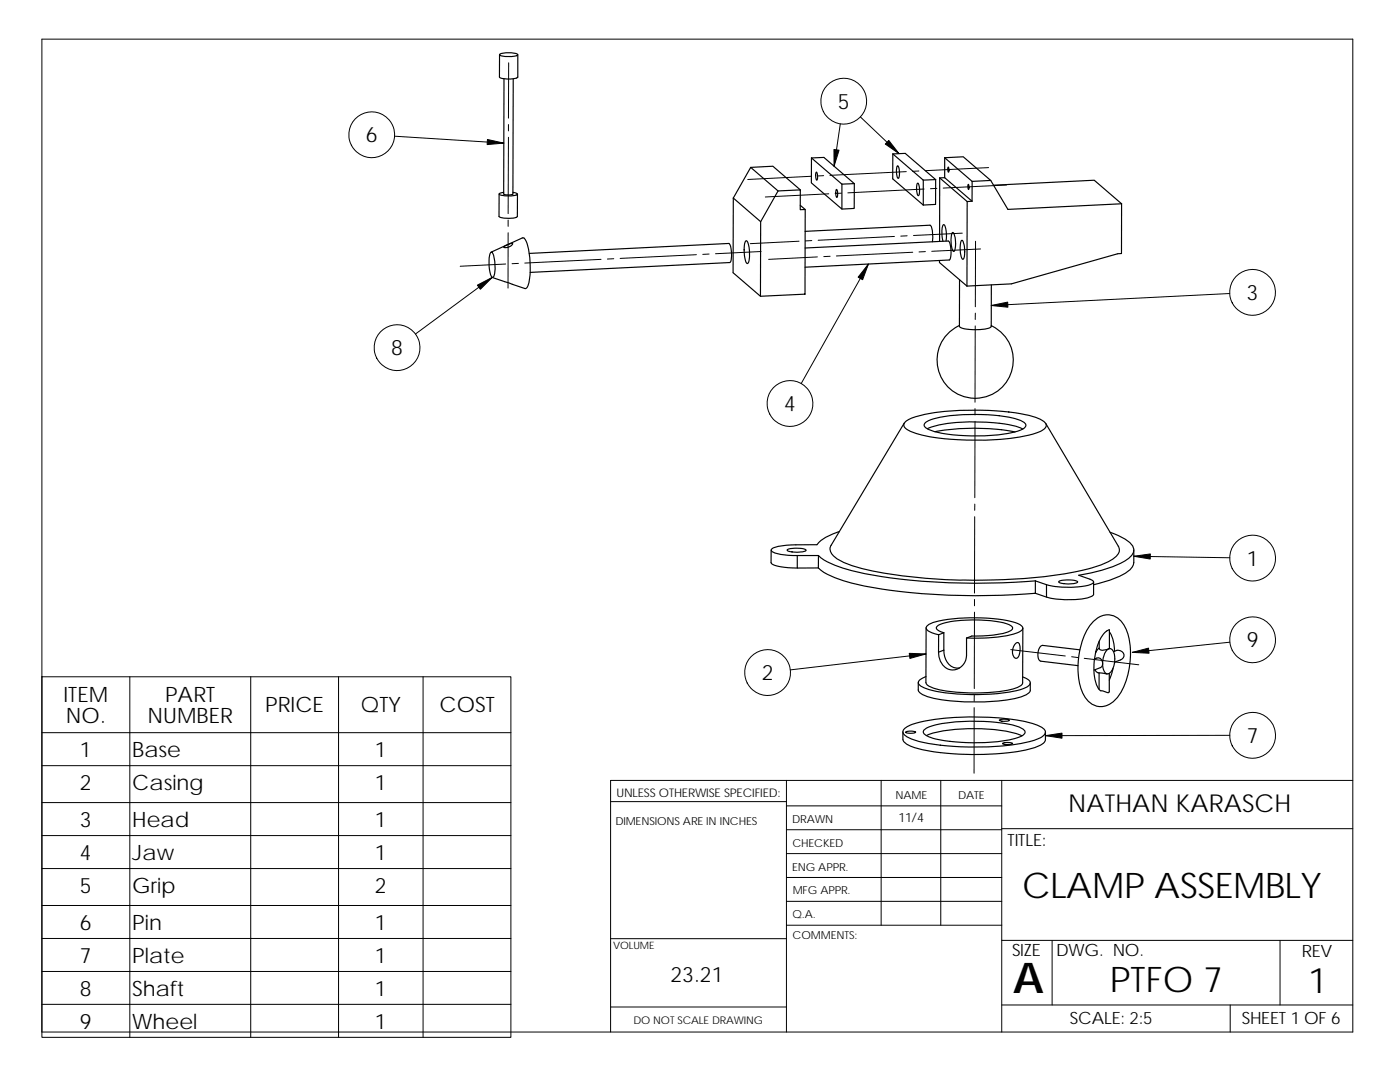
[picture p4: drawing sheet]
<svg xmlns="http://www.w3.org/2000/svg" width="279mm" height="216mm" viewBox="0 0 279 216" stroke-linecap="round" stroke-linejoin="round" font-family="sans-serif">
<g fill="none" stroke="#000" stroke-width=".2">
<path d="M8.4 7.8h261.6v198.1h-261.6zM101.5 12.5v11.1M78.7 27.2l21.8 1.4M101.5 24.8v1.3M101.5 27.4l-.1 15.2M161.8 35.2l-12.6 .6M164.4 35.1h-1.3M165.4 38.7l-12.7 .6M167.7 24.7l-1.2 8.5M167.9 38.5l-1.2 .1M171.7 23.3l7.7 7.3M180.9 34.2l-15.3 .8"/>
<path d="M183.4 34.1l-1.3 .1M184.4 37.7l-15.2 .8M187 37.6l-1.3 .1M197.3 33.4l-12.6 .7M200.9 36.9l-12.7 .6M98.2 55.4l-15.3 11.3M100.9 52.7l-9.1 .4M101.4 43.9v1.3M101.4 46.4v11.1M103.5 52.6h-1.3M120 51.8l-15.3 .7M122.5 51.6l-1.3 .1"/>
<path d="M139 50.8l-15.2 .8M141.5 50.7l-1.2 .1M151.9 50.2l-9.1 .4M159.5 48.1l-9.8 .5M162 48l-1.3 .1M163.1 51.3l-9.7 .5M165.7 51.1l-1.3 .1M173.3 52.7l-13.4 23.8M178.5 47.2l-15.2 .7M181 47.1h-1.2M182.2 50.3l-15.3 .8M184.7 50.2l-1.3 .1"/>
<path d="M192 46.5l-9.7 .5M194.7 48.1l-.1 13.1M195.7 49.7l-9.8 .4M245.4 58.6l-47.6 2.4M194.6 65v15.3M194.6 62.5v1.3M194.6 81.5v1.3M194.6 84.1l-.1 15.2M194.5 119.6v1.3M194.5 103.1v15.2M194.5 100.6v1.2M226.3 111l19.1 .3"/>
<path d="M8.4 135h93.6v72h-93.6zM25.9 135v72M50 135v72M67.6 135v72M84.4 135v72M184.8 130.5l-27.1 3.2M194.4 138.7v1.2M194.5 122.2l-.1 15.2M201.7 129.6l10.9 1.3M213.9 131l1.2 .2M216.4 131.4l10.9 1.3M245.4 128.1l-19.4 2.1"/>
<path d="M8.4 152.8h93.6M8.4 146.2h93.6M121.9 160h35.1M157 155.7v50.2M175.9 155.7v28.9M187.7 155.7v28.9M194.4 141.2v13.1M199.9 155.7v50.2M245.4 146.7l-36.8 .1M270 155.7h-148.1v50.2M8.4 160.1h93.6M8.4 166.7h93.6"/>
<path d="M8.4 173.3h93.6M157 175.1h42.9M157 179.9h42.9M157 170.3h42.9M157 165.6h42.9M157 160.8h42.9M199.9 165.4h70.1M8.4 180.7h93.6M8.4 187.3h93.6M8.4 193.8h93.6M121.9 187.3h35.1M157 184.6h42.9"/>
<path d="M199.9 187.6h70.1M210 187.6v12.9M255.5 187.6v12.9M8.4 200.4h93.6M121.9 200.9h35.1M199.9 200.5h70.1M245.5 200.5v5.4"/>
<circle cx="74.2" cy="26.9" r="4.6"/>
<circle cx="168.4" cy="20.2" r="4.6"/>
<circle cx="250" cy="58.3" r="4.6"/>
<circle cx="79.2" cy="69.4" r="4.6"/>
<circle cx="157.7" cy="80.5" r="4.6"/>
<circle cx="250" cy="111.4" r="4.6"/>
<circle cx="153.2" cy="134.2" r="4.6"/>
<circle cx="250" cy="127.7" r="4.6"/>
<circle cx="250" cy="146.7" r="4.6"/>
</g>
<g fill="none" stroke="#000" stroke-width=".23">
<path d="M99.7 10.9v4.5a4.4 4.4 0 0 0 3.6 0v-4.5M99.7 10.8a5 5 0 0 1 3.6 .1 4.4 4.4 0 0 1-3.6 0zM100.6 15.7l-.1 23a2.24 2.24 0 0 0 1.9 0v-23M100.5 38.4l-.9 .3a4.4 4.4 0 0 0 3.7 0l-.9-.3M103.3 38.7v4.5a4.5 4.5 0 0 1-3.7 0v-4.5M146.3 39.5l5.5 4.7M146.3 39.5v14.9l5.5 4.7M149.8 33.4l4.4-.2 5.5 4.7M155.3 38.1l4.4-.2v3.9h1v16.9l-8.9 .4v-14.9zM155.3 38.1l-5.5-4.7-3.5 6.1M161.9 31.5l2.5-.1 6.1 5.2-2.5 .1M161.9 31.5l6.1 5.2"/>
<path d="M161.9 31.5v5l6.1 5.2v-5M162.9 34.4a1.45 1.45 0 0 1 .1 1.5l-.2-.9zM166.9 37.8a1.51 1.51 0 0 1 .1 1.6l-.2-.7zM170.5 36.6v5l-2.5 .1M178.2 30.7v5l6.1 5.2M178.2 30.7l6.1 5.2M178.2 30.7l2.5-.1 6 5.2M179.1 33.1h.1a2.87 2.87 0 0 1 .1 2.5 3 3 0 0 1-.2-2.5zM183.1 36.6l.1-.1a2.74 2.74 0 0 1 .1 2.6l-.4-1zM184.3 35.9v5M186.7 35.8l-2.4 .1M186.7 35.8v5l-2.4 .1"/>
<path d="M187.5 35.5l5.5 4.7M187.5 35.5v12.7M188.5 31.5l5.5 4.7M188.5 35.5l5.5 4.7M188.5 31.5v4M188.5 31.5l3.7-.2 5.5 4.7M188.5 35.5h-1M189.2 33.3l.2 .7-.1 .4-.2-.7zM193.2 36.8l.2 .4-.1 .6-.1-.4zM194 36.2v4M197.7 36l3.4 5.8 22.7-1.1M197.7 36l-3.7 .2"/>
<path d="M198.3 37l20.1-1 5.4 4.7M97.9 50.4l.2-.1a1.49 1.49 0 0 1 .6 1.4l.1 .8a4.3 4.3 0 0 1-.5 2.9 2.5 2.5 0 0 1-.7-2.2v-1.7zM98 50.3l6.4-2.9a3.4 3.4 0 0 1 1.1 2.6 17 17 0 0 1-.2 7.1l-.2 .4-.3 .1-6.5-2.2M100.5 49.2l1.8-.7a1.34 1.34 0 0 1-1.8 .8zM105.6 50.6l39.9-2a4.5 4.5 0 0 1 .2 3.7l-39.9 2.1M148.9 48a1.96 1.96 0 0 1 .6 1.8l.1 1.6a1.13 1.13 0 0 1-.5 1.2 4.8 4.8 0 0 1-.6-3.3l.1-.8zM159.7 41l1 .8M160.7 46.2l24.9-1.3a4.9 4.9 0 0 1 .5 3.3M160.7 49.5l28.6-1.4a4.2 4.2 0 0 1 .4 3.4l-.2 .4-28.8 1.4M187.5 52v.4l5.5 4.7M188.8 48.1a5.6 5.6 0 0 0-.4-3.3h-.1a5 5 0 0 0-.1 3.3M190 46.5l.2-.1a5 5 0 0 1 .3 3.7l-.2 .1a4.8 4.8 0 0 1-.3-3.7z"/>
<path d="M191.5 55.8v9.4a9 9 0 0 0 5.5 .4l.5-.2 .3-.3v-8.2M191.8 48.1l.2-.1a5 5 0 0 1 .3 3.7l-.1 .1a4.8 4.8 0 0 1-.4-3.7zM193 40.2v16.9M194 40.2h-1M223.8 40.7v9.9h-.7l-21.3 6-8.8 .5M191.5 65a7.6 7.6 0 0 0-2.8 11.6 7.6 7.6 0 0 0 11.9 0 7.6 7.6 0 0 0-2.8-11.6M180.5 84.4l-14.7 24.5-.1 .4 .1 .9a6.9 6.9 0 0 0 4.2 2.6 85.9 85.9 0 0 0 20.6 2.9 102.9 102.9 0 0 0 27.2-2.4l1.6-.5a8.6 8.6 0 0 0 3.7-2.2 1.38 1.38 0 0 0 .1-1.6l-14.5-24.5M180.9 84a17 17 0 0 1 7.3-1.9 53 53 0 0 1 18.4 1.2 3.5 3.5 0 0 1 2.2 1.4v.4a4.4 4.4 0 0 1-2.6 1.5 54.2 54.2 0 0 1-23 0 4.6 4.6 0 0 1-2.8-1.5v-.6zM184.8 84.2a18.5 18.5 0 0 1 8.2-1.5 29.5 29.5 0 0 1 10.7 1.2 1 1 0 0 1 .9 1.3 8.1 8.1 0 0 1-4.6 1.5 38.7 38.7 0 0 1-14-.7l-1.2-.6-.3-.4v-.4zM185.1 85.6a28 28 0 0 1 12.1-1.3 17.4 17.4 0 0 1 6.9 1.3M186.6 86.1a44.7 44.7 0 0 1 16 .1M153.9 109.8v2.4a.77 .77 0 0 0 .7 .6l1.9 .4 2.6 .1"/>
<path d="M157.1 109.7a5.6 5.6 0 0 1 3.8 0v.2a5.5 5.5 0 0 1-3.8 0zM159.1 110.8v2.5h4.2M159.1 110.8h4.2M163.3 113.3a14.2 14.2 0 0 0 6.4 3 118.8 118.8 0 0 0 32.8 2.4l4.1-.3v-2.5M163.3 110.8v2.5M163.3 110.8a13.9 13.9 0 0 0 6.4 3 118.6 118.6 0 0 0 32.8 2.4l4.1-.3M167.5 106.1a9.8 9.8 0 0 0-4.5 2.6 30.9 30.9 0 0 0-8.4 .5l-.7 .5a2.02 2.02 0 0 0 1.9 .9l3.3 .2M206.6 118.4l2.3 .7M206.6 115.9l2.3 .8M211.3 116a5.6 5.6 0 0 1 3.8 .1 3.4 3.4 0 0 1-2.8 .4l-1-.3zM218.2 116.1v2.5a2.9 2.9 0 0 1-2.2 .9 19.3 19.3 0 0 1-7.1-.4v-2.4M221.6 106.2a10.9 10.9 0 0 1 4.2 2.4 1.65 1.65 0 0 1-.2 2.5 19.6 19.6 0 0 1-8.7 3.4l-1.6 .3 2.2 .8 .7 .5a1.2 1.2 0 0 1-1 .7 19.2 19.2 0 0 1-8.3-.1"/>
<path d="M226.3 109.7v2.5a2.72 2.72 0 0 1-1.6 2.1 24.6 24.6 0 0 1-6.5 2.4M183.3 136.2v1.6a5.7 5.7 0 0 0 3.8 1.7 46 46 0 0 0 16.1-.3l2-.8 .4-.5v-1.6M184.8 135l-.2 .1a1.65 1.65 0 0 0-1.3 1.2 4.4 4.4 0 0 0 2.9 1.5 45.3 45.3 0 0 0 13.7 .5 14 14 0 0 0 5.3-1.4l.3-.3a.9 .9 0 0 0-.8-1.3l-.6-.2M184.8 125.3v11.1a7.6 7.6 0 0 0 4.7 1.6 36.1 36.1 0 0 0 13.3-.7l.7-.4 .5-.4 .1-.2v-11M187.3 126.7a5 5 0 0 1-2.3-1l-.2-.4a2.98 2.98 0 0 1 2.5-1.4 37.2 37.2 0 0 1 15.2 .3 1.97 1.97 0 0 1 1.6 1.2 1.83 1.83 0 0 1-1.4 1 30.4 30.4 0 0 1-9.8 .9M187.3 126.7v3.4M188.4 126.3l-1.1 .4M188.4 126.3a1.74 1.74 0 0 1-1.5-1.1 4 4 0 0 1 2.8-1.2l2.2-.2a26.7 26.7 0 0 1 9.5 .8l.6 .5 .1 .4a7.1 7.1 0 0 1-4.4 1.3l-3.7 .1-1.1 .4M188.4 129.7a3.2 3.2 0 0 0 2.8 3.6h.3M188.4 126.3v3.4M188.4 129.7l-1.1 .4M192.9 127.3v3.5a2.74 2.74 0 0 1-2.5 2.9 2.74 2.74 0 0 1-3-2.5l-.1-1.1"/>
<path d="M202.7 128.4l.3-.2 .3 .1a2.87 2.87 0 0 1-.4 3 .98 .98 0 0 1-.8-1.1l.1-1zM215.5 129.7l-7.4-.9a2.09 2.09 0 0 0-.8 2.8l.4 .3 7.4 .9M218.1 124.1a3.7 3.7 0 0 1 6.2 .6 14.4 14.4 0 0 1 .5 11 8.4 8.4 0 0 1-3.3 4.8 3.7 3.7 0 0 1-5.4-2.2 15.3 15.3 0 0 1 1.5-13.5zM218.4 131.5a1.05 1.05 0 0 1 1.5 .3 1.05 1.05 0 0 1-.3 1.4l-1.3 .5M218.5 133.6a1.29 1.29 0 0 0 1.5 .7l1 .2M218.7 130h.1M219.4 134.3v3.3M219.4 129.3l-.8 1M219.4 128v1.4a1.41 1.41 0 0 0 1.9 .1l.1-.1v-3.7l-.4 .1a3.9 3.9 0 0 0-1.8 2.6 12.3 12.3 0 0 0-.2 8.6 2.15 2.15 0 0 0 1.8 1.1l.4 .1 .2-.2v-3.6M221 129.6a.78 .78 0 0 1 1.3 .6 4.1 4.1 0 0 1-1 4.2 1.02 1.02 0 0 1-1.2-1.1 4.5 4.5 0 0 1 .9-3.7zM221.4 129.4h.2M221.4 126.1a7.1 7.1 0 0 1 1 3.9"/>
<path d="M222.1 133.3l-.7 2.4M222.9 129.8l-.7 .2M222.9 129.8a1.02 1.02 0 0 1 1.3 .6 1.02 1.02 0 0 1-.6 1.3l-1.2 .4M180.2 146v1.5a2.14 2.14 0 0 0 1.6 1.4 47 47 0 0 0 16.3 1.6 30 30 0 0 0 9.2-1.6 1.67 1.67 0 0 0 1.3-1.3v-1.5M180.5 145.4a12.4 12.4 0 0 1 5.7-1.8 55.5 55.5 0 0 1 19.7 .7 5.1 5.1 0 0 1 2.6 1.4l.1 .4a3.2 3.2 0 0 1-2.2 1.6 54.7 54.7 0 0 1-21.1 .7l-3.1-.8a3.4 3.4 0 0 1-2-1.3v-.4zM180.7 146.1l.8-.2 1.2 .2a2.43 2.43 0 0 1-2 0zM184.6 145.5a17.6 17.6 0 0 1 7.5-1.5 33.5 33.5 0 0 1 11.1 1 1.66 1.66 0 0 1 1.4 1.2 2.92 2.92 0 0 1-2.1 1.2 37.6 37.6 0 0 1-16.9-.3 1.49 1.49 0 0 1-1.3-1.2zM184.9 146.8a27 27 0 0 1 11.1-1.4l2.9 .2a16.6 16.6 0 0 1 5 1.2M199.4 143.7a2.61 2.61 0 0 1 2.1 0 2.38 2.38 0 0 1-2.1 0zM200.1 148.3a2.33 2.33 0 0 1 2 .1l-1.5 .2z"/>
</g>
<g fill="#000" stroke="#000" stroke-width=".2">
<path d="M97.3 27.8l3.2 .8-3.3 .3z" fill-rule="evenodd"/>
<path d="M166.4 29.8l1 .2-.9 3.2z" fill-rule="evenodd"/>
<path d="M177.4 28l2 2.6-2.7-1.9z" fill-rule="evenodd"/>
<path d="M95.3 56.9l2.9-1.5-2.3 2.3z" fill-rule="evenodd"/>
<path d="M173.3 52.7l-1.2 3.1-.8-.5z" fill-rule="evenodd"/>
<path d="M197.8 61l3.3-.7v1z" fill-rule="evenodd"/>
<path d="M226.3 111l3.3-.5v1z" fill-rule="evenodd"/>
<path d="M181.5 130.4l3.3 .1-3.2 .9z" fill-rule="evenodd"/>
<path d="M226 130.2l3.2-.9 .1 1z" fill-rule="evenodd"/>
<path d="M208.6 146.8l3.3-.5v1z" fill-rule="evenodd"/>
</g>
<text font-size="8.5" x="202.2" y="198.2">A</text>
<g font-size="7">
<text x="204" y="179.1">CLAMP ASSEMBLY</text>
<text x="221.5" y="197.9">PTFO 7</text>
<text x="261.1" y="198.2">1</text>
</g>
<text font-size="4.9" x="213.2" y="162.1">NATHAN KARASCH</text>
<g font-size="4.2">
<text x="167.2" y="21.7">5</text>
<text x="73" y="28.4">6</text>
<text x="248.8" y="59.8">3</text>
<text x="78.1" y="70.8">8</text>
<text x="156.5" y="82">4</text>
<text x="248.8" y="112.8">1</text>
<text x="248.8" y="129.1">9</text>
<text x="152" y="135.7">2</text>
<text x="12.7" y="140.1">ITEM</text>
<text x="33" y="140.1">PART</text>
<text x="52.9" y="142.1">PRICE</text>
<text x="72" y="142.1">QTY</text>
<text x="87.7" y="142.1">COST</text>
<text x="13.1" y="144.2">NO.</text>
<text x="29.4" y="144.2">NUMBER</text>
<text x="248.8" y="148.2">7</text>
<text x="16" y="151">1</text>
<text x="26.4" y="151">Base</text>
<text x="74.8" y="151">1</text>
<text x="16" y="157.6">2</text>
<text x="26.4" y="157.6">Casing</text>
<text x="74.8" y="157.6">1</text>
<text x="16" y="165">3</text>
<text x="26.4" y="165">Head</text>
<text x="74.8" y="165">1</text>
<text x="16" y="171.5">4</text>
<text x="26.4" y="171.5">Jaw</text>
<text x="74.8" y="171.5">1</text>
<text x="16" y="178.1">5</text>
<text x="26.4" y="178.1">Grip</text>
<text x="74.8" y="178.1">2</text>
<text x="16" y="185.5">6</text>
<text x="26.4" y="185.5">Pin</text>
<text x="74.8" y="185.5">1</text>
<text x="16" y="192.1">7</text>
<text x="26.4" y="192.1">Plate</text>
<text x="74.8" y="192.1">1</text>
<text x="133.8" y="195.9">23.21</text>
<text x="16" y="198.6">8</text>
<text x="26.4" y="198.6">Shaft</text>
<text x="74.8" y="198.6">1</text>
<text x="16" y="205.2">9</text>
<text x="26.4" y="205.2">Wheel</text>
<text x="74.8" y="205.2">1</text>
</g>
<g font-size="3.4">
<text x="201.1" y="168.8">TITLE:</text>
<text x="202" y="190.8">SIZE</text>
<text x="210.8" y="190.8">DWG. NO.</text>
<text x="259.8" y="190.9">REV</text>
<text x="213.5" y="204.4">SCALE: 2:5</text>
<text x="247.8" y="204.4">SHEET 1 OF 6</text>
</g>
<text font-size="2.5" x="179.3" y="164.1">11/4</text>
<text font-size="2.4" x="123" y="158.9">UNLESS OTHERWISE SPECIFIED:</text>
<g font-size="2.2">
<text x="178.7" y="159.4">NAME</text>
<text x="191.2" y="159.4">DATE</text>
<text x="122.8" y="164.5">DIMENSIONS ARE IN INCHES</text>
<text x="158.1" y="164.2">DRAWN</text>
<text x="158.1" y="173.7">ENG APPR.</text>
<text x="158.1" y="169.1">CHECKED</text>
<text x="158.2" y="178.5">MFG APPR.</text>
<text x="158.2" y="183.2">Q.A.</text>
<text x="158.2" y="187.4">COMMENTS:</text>
</g>
<text font-size="2.1" x="126.4" y="204.4">DO NOT SCALE DRAWING</text>
<text font-size="2" x="122.4" y="189.4">VOLUME</text>
</svg>
